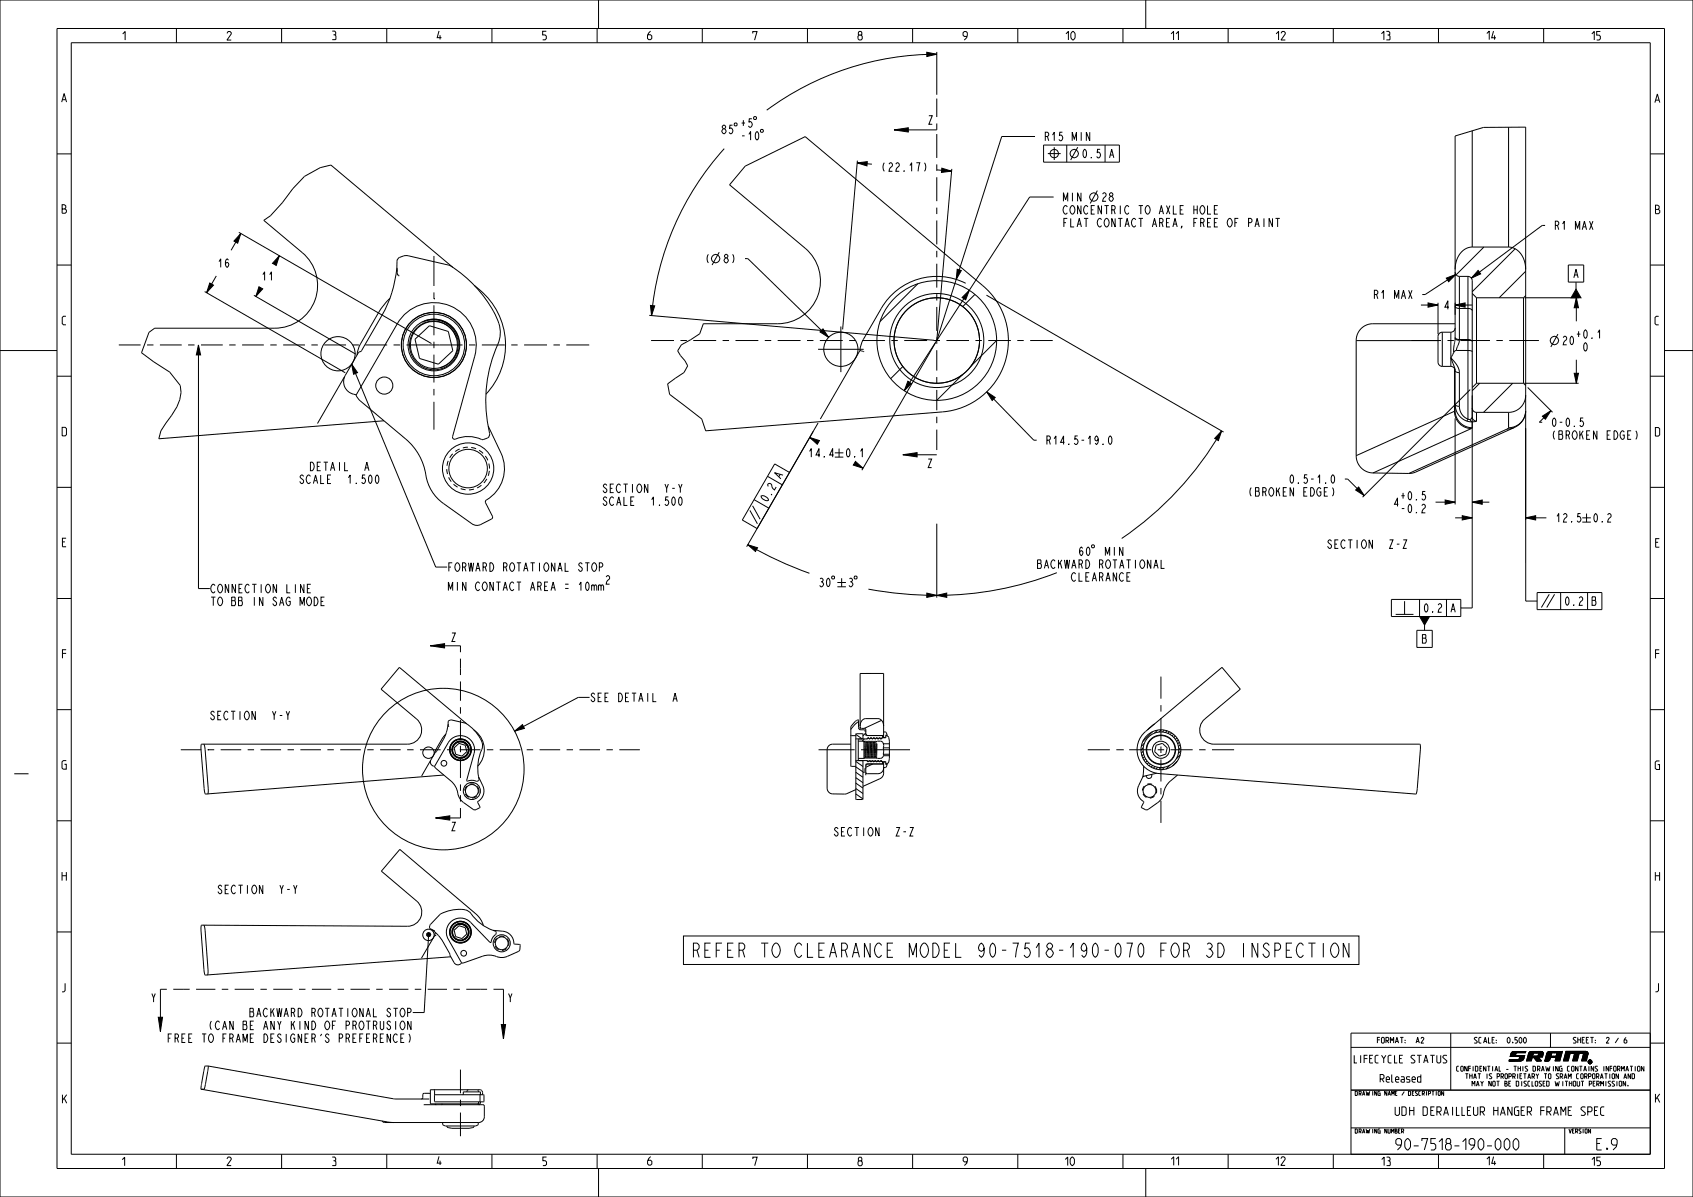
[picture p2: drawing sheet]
<svg xmlns="http://www.w3.org/2000/svg" width="594mm" height="420mm" viewBox="0 0 594 420" stroke-linecap="round" stroke-linejoin="round" font-family="sans-serif">
<g fill="#000">
<path d="M300.7 57.2l3.6-.5-.1 1.5zM313.7 45.6l5-.8v1.5zM330.5 59l3.4 1.1-3.6 .4zM507.4 97.6l3.4-1.3-2.5 2.5zM553 101.5l1.7 3h-3.5zM316.8 159.6l5-.8v1.5zM498.1 216.3h3.4l-1.7 3zM151 226.6l5-.8v1.5zM152.8 287l5-.7v1.5zM55.5 356.9h1.5l-.7 5zM175.9 359.5h1.5l-.8 5zM530.1 370l1.6 .4-1.8 .1z"/>
<path d="M530.1 369.8l1.8-.4-1.8 .6zM530.3 369.3l1.6 .1-1.7 .1zM530.2 369.5l1.7-.1-1.8 .4zM530.1 370l1.8-.6-.2 1zM533.2 370.7l1.5 .6-1.8 .5zM532.9 371.8l1.7-.2-.1 .2zM532.9 371.8h1.6zM532.9 371.8l1.8-.5-.1 .3zM533.2 370.7l1.7-.3-.2 .9zM536.3 369.9l1.6 .1-2.3 2.2zM536.5 369.4h1.5l-1.7 .2zM536.3 369.6l1.7-.2-1.7 .5z"/>
<path d="M535.6 372.2l2-1.2zM535.6 372.2l1.9-1-.2 1zM535.6 372.2l2.1-1.4zM535.6 372.2l2.3-2.2-.2 .6zM535.6 372.2l2.1-1.6zM537.8 370.7l1.8-.1 .1 .3zM537.7 370.6l.1 .1zM536.3 369.9l1.7-.5-.1 .6zM537.8 370.7l1.9 .2-1.5 .3zM538.2 371.2l1.5-.3-.7 1.2zM537.7 370.6h.9zM539.7 370.9l-.6 1.2z"/>
<path d="M539.7 370.9l-.6 1.3zM539.2 372.2h.5zM539.8 370l1.5 .4-1.7 .2zM539.6 370.6l1.7-.2-1.6 .5zM537.8 370.7l1.8-.1zM539.7 370.9l1.1 1.3h-1.6zM539.7 369.4l1.7-.1zM539.9 369.4l1.5 .1-1.6 .5zM539.8 369.4l1.6-.1zM539.2 372.2h1.6zM539.7 370.9l1.6-.5-.1 .5zM539.9 369.4l1.5 .1z"/>
<path d="M539.8 370l1.7-.3-.1 .2zM539.8 370l1.6-.1-.1 .5zM539.8 370l1.6-.5 .1 .2zM542.6 369.8l1.7 .2-2.3 2.2zM542.9 369.3l1.5 .1-1.6 .1zM542.8 369.5l1.6-.1-1.8 .4zM542 372.2h.9zM542 372.2h1.5zM542 372.2h1.3zM542 372.2l1.6-.1zM542 372.2l1.7-.2zM542 372.2l1.8-.4-.1 .2z"/>
<path d="M542 372.2l1.9-.9-.1 .5zM542 372.2l1.9-1.1zM542 372.2l2-1.2zM542 372.2l2.1-1.6-.1 .4zM542 372.2l2.3-2.2-.2 .6zM544.1 370.6h1l-1.1 .4zM542.6 369.8l1.8-.4-.1 .6zM546 371l2-1.3-2.4 2.5zM546 370.6l2-.9-2 1.3zM546.3 369.4l1.7 .3-1.8 .3zM546.2 370l1.8-.3-2 .9zM546.2 369.4l1.9-.4z"/>
<path d="M548 369.7l-.7 2.5h-1.7zM546.3 369.4l1.8-.4-.1 .7zM549.4 368.9l1.5 .5-2.3 2.8zM550.9 369.4l-.7 2.8h-1.6zM552.5 369.4h1.6l-2.3 2.8zM554.1 369.4l-.7 2.8h-1.6zM555.7 369.4l1.5 .3-2.3 2.5zM549.4 368.9h7.1l-5.6 .5zM550.9 369.4l5.8-.4zM550.9 369.4l6-.3zM555.7 369.4h1.4l.1 .3zM557.1 370l-2.2 2.2z"/>
<path d="M557.1 370l-.5 2.2h-1.7zM557.2 369.7l-2.3 2.5zM557.4 372.1h.3zM557.5 372.1l.4-.1zM557.4 373.1h.2zM557.6 372h.5zM557.5 373.1h.3zM557.4 372.1h.2zM557.7 372.3v.6zM557.7 372l.3-.1zM557.6 373.2h.5zM557.5 373.1h.2z"/>
<path d="M557.8 372.4h.3zM557.8 372.4l-.1 .5zM557.8 372.6h.3zM557.8 372.5l-.1 .4zM557.8 372.6l-.1 .3zM557.7 373.2h.4zM557.5 372.1l.3-.1zM557.8 371.9h.2zM557.9 372h.2zM557.6 373.2h.3zM557.6 373.2l.6-.1zM557.8 373.2h.2z"/>
<path d="M557.9 372.6h.2zM557.9 372.4h.2zM557.7 372.3h.2zM558 373.1h.2zM557.9 373.2l.3-.1zM557.8 372.4l.2-.1zM558 372l.2 .1zM558 372.1h.2zM557.8 372.6l.3-.1zM557.8 372.6h.2zM557.8 372.4l.3-.1zM557.8 373.2h.3z"/>
<path d="M557.7 372h.4zM558.1 373.1h.2zM558 373.1h.3zM558.1 372.1h.2z"/>
</g>
<g fill="none" stroke="#000" stroke-width=".35">
<path d="M0 0h594v420h-594zM210 0v10M402 0v10M20 10h564v400h-564zM25 15h554v390h-554zM61.9 10v5M98.8 10v5M135.7 10v5M172.6 10v5M209.5 10v5M246.4 10v5M283.3 10v5"/>
<path d="M320.2 10v5M357.1 10v5M394 10v5M430.9 10v5M467.8 10v5M504.7 10v5M541.6 10v5M20 54h5M261.5 58.3l21-10.4 62.3 52.3a25.1 25.1 0 0 1 7.8 26.9 25.1 25.1 0 0 1-21.9 17.4l-83.1 6.7-1.4-4.2-11.3-8.6-.7-3.7 5.8-4 1.3-2.3-1-1.8-1.5-1.8-1-1.7 1.3-2.1 6.4-3.9 1.2-3.5h26.2a15 15 0 0 0 14.1-9.9 15 15 0 0 0-4.5-16.6l-26.5-22.3zM300.7 57.2l3.6-.5-.1 1.5zM300.7 57.2l5.2 .4M300.8 56.4l-5.2 59.2"/>
<path d="M313.7 45.6l5-.8v1.5zM313.7 45.6h15M325.9 40.6h1.2l-1.2 3h1.2M328.7 59.6l5.2 .5M330.5 59l3.4 1.1-3.6 .4zM333.9 59.3l-5.1 59.2M516.5 45.9v40.8M529.3 44.6v42.1M579 54h5M20 93h5M139.2 94l.2 2.2 .4 .4M139.2 94a41.9 41.9 0 0 1-5.1 16.5l-7.2 12.5-1.2 .8-4.5 7.9a4.6 4.6 0 0 0 3.8 6.8l14.4-24.9a14.8 14.8 0 0 1 18.6-6.3 14.8 14.8 0 0 1 8.6 17.7l-7.8 28a.77 .77 0 0 0 .2 .9 .77 .77 0 0 0 .8 .2 11.9 11.9 0 0 1 9.6 .2l1.7-.7 .6-.8-.4-3.3"/>
<path d="M139.2 94l.1-2.3a2.95 2.95 0 0 1 3.1-2l14.9 3.3a40.8 40.8 0 0 1 18 21.3 11.1 11.1 0 0 1-1.3 8.1 48 48 0 0 0-2.7 27.1M139.8 96.6l.1 .3M140 96.5l-.2 .1M142.5 89.7h.1M158.9 93.8l-42.8-35.9-3.8 .9-5.5 3.1-4.1 4.3-3.6 4.9-4.2 4.6-2.3 1.6 13.5 11.4a15 15 0 0 1 4.4 16.6 15 15 0 0 1-14.1 9.9h-42.1l-2 1.4-2.7 7.2 4.3 3.2 5.6 3.6 3.7 4.6a12.7 12.7 0 0 1-3 10.5l-3.8 5.5-.7 2.8 79-6.4M338.8 99.4a22.5 22.5 0 0 0-29.6 8.8l-6.6 11.4-.9 3.4M507.4 97.6l3.4-1.3-2.5 2.5zM510.5 95.5a1.5 1.5 0 0 0 1.5 1.5M510.8 96.3l-10.8 7h-1M512 97h3M512 97v22.4M515 97a1.5 1.5 0 0 1 1.5 1.5v47.8"/>
<path d="M515 97v50M516.5 86.7a6.9 6.9 0 0 0-5.9 7.4l-.1 .4M516.5 86.7h12.8M520.6 86.7l-9.7 9.7M529.3 86.7a6.9 6.9 0 0 1 6 7.4v.4M531.6 87.3l-15.1 15.1M535.3 95.2l-9.3 9.3M550.3 93h5.4v6h-5.4zM553 99v2.5M579 93h5M136.8 104.7l-2.2 2.4-1.8 2.7-6.6 11.4-.9 3.3M145.6 119l5.1-4.7 6.6 2 1.6 6.8-5.1 4.7-6.6-2z"/>
<path d="M148.3 113h.1M148.4 113h-.1M148.4 112.9h.1M148.5 112.9h-.1M148.5 112.9h.1M148.6 112.8l-.1 .1M148.6 112.8h.1M148.7 112.8h-.1M148.7 112.8l-.3 .1M148.7 112.8h.1M148.8 112.8h-.1M148.8 112.7l-.1 .1"/>
<path d="M148.9 112.7h-.1M148.9 112.7h.1M149 112.7l-.2 .1M149 112.7h.1M149 112.6v.1M149.1 112.7h-.1M149.1 112.6h.1M149.1 112.7h.1M149.2 112.7h-.1M149.2 112.6h-.1M149.2 112.7h.1M149.3 112.6l-.1 .1"/>
<path d="M149.3 112.6h.1M149.3 112.5l-.1 .1M149.4 112.6h-.1M149.4 112.5h-.1M149.4 112.6h.1M149.4 112.5h.1M149.5 112.5l3-.4 3.1 .6a8.7 8.7 0 0 1 5.3 10.5 8.7 8.7 0 0 1-10 6.3 8.7 8.7 0 0 1-7.1-9.3 8.3 8.3 0 0 1 9-7.5 8.3 8.3 0 0 1 7.5 9.1 8.3 8.3 0 0 1-9.1 7.4 8.3 8.3 0 0 1-5.2-13.5 8.3 8.3 0 0 1 14.2 3M149.5 112.5h-.1M149.5 112.6h-.1M149.6 112.5l.4-.1a8.6 8.6 0 0 1 10.4 6.1 8.6 8.6 0 0 1-6 10.5M149.6 112.5l-.1 .1M166.4 100.1a25.3 25.3 0 0 1 4.1 38.2"/>
<path d="M246.7 113.6h.1M475.8 119.5h28.7M475.8 119.5v40.4M506 116.6a1.5 1.5 0 0 0-1.5 1.5v9a1.5 1.5 0 0 0 1.5 1.5M506 116.6h3M506 116.6v12M509 116.6v12M510.5 118.4l.9 .6 4.1 .2 .8 .3 .2 .4M510.5 118.7l.5 .5 1 .2M510.5 113.6h-28.8a5.9 5.9 0 0 0-5.9 5.9M510.5 107.5l.9 .7 4.1 .1 .8 .3 .2 .4M510.5 118.7l-.5 5"/>
<path d="M510.5 118.7v-71l10-3 14.8-.1v99.5a6.5 6.5 0 0 1-4.1 5.9M510.5 115.1a1.5 1.5 0 0 1-1.5 1.5M512 119.4l-1 3.6M516.5 103l1.5 1.5M518 104.5h16.5M518 104.5v30M534.5 104.5v30M535.3 103.7l-.8 .8M553 101.5l1.7 3h-3.5zM553 104.5h.1M0 123h20M20 132h5"/>
<path d="M120.8 132.3l-9.4 16.3M124.9 138.5l1.5 2.2 15.9 13.3a20.9 20.9 0 0 1 7.3 13.7 15 15 0 0 0 5.9 8.9l10.1 7.2 1 .5h1.1l4.7-2.2 .4-.4v-.6l-2.4-4.7-.1-.5a15.2 15.2 0 0 0 6.1-7.7 12.7 12.7 0 0 0-.6-9.2l-4.5-9.5M301.7 123l1.5 .4M301.7 123l-13.9 24M506 128.6h3M509 125.6l1.5 4.4M509 128.6a1.5 1.5 0 0 1 1.5 1.4M509 125.6l.6 .5a7 7 0 0 1 2.4 4.7M510 123.7l-1 1.9M510.3 129.3v15M510.5 130v14.1M510.5 130l.4 .5 1.1 .3"/>
<path d="M511 123l-1 .7M511 123h4.4l1.1 .4M512 130.8v11.8M518 134.5h16.5M518 134.5l-1.5 1.5M519.1 134.5l-2.6 2.6M530.7 134.5l-10.2 10.2M534.5 134.5l.8 .7M535.3 138.7a6 6 0 0 1-6 6M579 132h5M584 123h10M285.3 151.4l-19.7 34.1-5.2-3 11.4-19.7 5.2 3"/>
<path d="M316.8 159.6l5-.8v1.5zM316.8 159.6h11.9M475.8 159.9a6 6 0 0 0 5.9 6.1M510.3 144.3a6 6 0 0 0 5.9 6.1M510.3 144.3l-34.5 15.6M510.5 144.1a6 6 0 0 0 6 6M510.5 144.1l-.2 .2M512 142.6l-1-.2-.5-.6a6.2 6.2 0 0 0 4 5.9M512 142.6a4.7 4.7 0 0 0 3 4.4M514.5 147.7l2 .3M515 147l.8 .2M515 147l-.5 .7"/>
<path d="M515.8 147.2l.7 .8M516.2 150.4l-34.5 15.6M516.5 143.2l.5 1 1 .5M516.5 146.3l.4 1 1.1 .5M516.5 146.3l-.2 .5-.5 .4M516.5 150.1l-.3 .3M516.5 148v2.1M518 147.8l-1.5 .2M518 144.7h11.3M518 144.7v3.1M528.8 150.5l-34.5 15.6M529.3 150.1l-.5 .4"/>
<path d="M529.3 144.7v5.4M531.2 150l-2.4 .5M531.2 150l-34.5 15.6-2.4 .5M535.3 144.4a6 6 0 0 1-6 5.7M20 171h5M263.1 179.1l2.6 4.7M264 177.5l2.7 4.7M264.6 175.3l5.2 3M267 174.1a2.03 2.03 0 0 1 2.6 1.5 2.03 2.03 0 0 1-2.6-1.5zM269.3 167.1l5.2 3M269.6 170.7l-.1-.9 .7-.2 .5 .5a2.02 2.02 0 0 0 1 1.8l.6-1M270.5 173.5h.3z"/>
<path d="M273.7 166.5l-.4 .8M274.7 166.7l-2.9-.8 2.2 2.1M325.7 161.1h1.2l-1.2 3h1.2M481.7 166l12.6 .1M579 171h5M20 210h5M498.1 216.3h3.4l-1.7 3zM499.8 219.3v1.9M579 210h5M151 226.6l5-.8v1.5zM151 226.6h10.6M158.6 222.1h1.2l-1.2 3h1.2"/>
<path d="M497.1 221.2h5.4v6h-5.4zM20 249h5M156.4 257.6l-1.3 1.7-2.1 3.7-.4 1.2M157.2 254.1l-.4 2.4-.9 2.2-4.7 7.9a1.53 1.53 0 0 0 1.3 2.3M157.2 254.1l.1-1 .9-.5 5 1.1a12.6 12.6 0 0 1 6.1 7.9l-.1 .9a16.5 16.5 0 0 0-1.3 10.1M157.2 254.1l.2 .8M157.4 254.9h.1M157.4 254.9v.1M158.3 252.6h.1M163.8 254l-23.7-19.8-6.4 7.6 12.5 10.5a5 5 0 0 1 1.5 5.5 5 5 0 0 1-4.7 3.3h-72.3l-.2 1.8 1.3 15 .3 .7 83.6-6.7M166.3 256.1a8.4 8.4 0 0 1 1.3 12.7M298.5 257.9l.3 .2h1.5"/>
<path d="M298.5 254.9v13.9l1.8 .1M298.5 254.9h.1M298.6 254.9h.1M300.3 257.7l2.2 1.6M300.5 252.8l-1.9 2.1M300.5 252.8h.1M300.8 252.7l-.3 .1M300.8 252.7h.1M300.9 252.6l-.1 .1M300.9 252.6h.1M301 252.6h.1M301.1 252.6h.1"/>
<path d="M301.1 253.3l-1.2 .9-1.4 1.8M301.1 253.3h.1M301.1 253.3l.1 .1M301.1 252.6l.2 3 .4 .4 1.7 .1 .4 .6M301.3 259.3l-.2 .2v7.2l.2 .2M301.8 254.8l.6-1.9 .7-.6 .7-.2 4.9 .2 .9 .9 .4 1.6M301.8 255.1l.2 .4 1.7 .3 .1 2 .2 .3h5.8M301.8 256v-19.7h8.2v22.5M302.6 257.4l-2.3 .2 .1 22.9h2.2l.2-.2v-13.4M302.6 257.4l.2 1.9M302.6 257.4l.2 .1M302.8 259.2l-.1 .1"/>
<path d="M303.3 259.3l-.8 .7M303.8 257.2l-1 1M303.8 257.6l.5 .5M304.3 258.1h.1M304.6 258.8l-.5 .5M304.6 258.8v.1M304.6 258.8h.1M304.6 258.8l.4 .4M304.6 258.9v.1M304.7 258.9h.1M304.7 258.9l-.4 .4-4-.1M305 259.2l.1 .1"/>
<path d="M305.1 259.3h.1M305.2 259.2l-.1 .1M305.6 258.8h.1M305.6 258.8l-.4 .4M305.6 258.8l.4 .4M306 259.2h.1M306 259.2v.1M306 259.3h.1M306.1 259.3h.1M306.2 259.2l-.1 .1M306.6 258.8l.4 .4M306.6 258.8l-.4 .4"/>
<path d="M306.6 258.8h.1M307 259.2l.1 .1M307 259.2v.1M307.1 259.3h.1M307.2 259.2l-.1 .1M307.6 258.8h.1M307.6 258.8l.4 .4M307.6 258.8l-.4 .4M308 259.2h.1M308 259.3h.1M308.1 259.3h.1M308.2 259.2h.1"/>
<path d="M308.2 259.2l-.1 .1M308.6 258.8l.4 .4M308.6 258.8l-.4 .4M308.6 258.8h.1M309 259.2l.1 .1M309 259.2v.1M309 259.3h.1M309.1 259.3h.1M309.2 259.2l-.1 .1M309.3 252.7l-6.1 2.9M309.5 258.8l.1 .1M309.6 258.8l-.5 .5"/>
<path d="M309.7 258.1v.7M309.8 258.1v.7M310 256.9l.8-.1 .4 1M310 258.7l.1 .1M310 257.8l-.2 .3M310.8 258.1a1.52 1.52 0 0 1 1.3 2v6a1.61 1.61 0 0 1-1.3 2M310.8 258.7l-.1 .1M310.8 258v.8h-1.3M311.2 257.8l-.4 .2M311.2 257.8v.5M401.2 257.4l27.5-23.2 6.5 7.6-12.5 10.5a5 5 0 0 0-1.5 5.5 5 5 0 0 0 4.7 3.3h72.3l.2 1.8-1.3 15-.3 .7-90.1-7.2a8.4 8.4 0 0 1-7.2-5.3 8.4 8.4 0 0 1 1.7-8.7zM405.1 254l-2.5 2.1"/>
<path d="M579 249h5M5 271.5h5M71.5 261.1l.4 1.6 1.1 13.8-.1 2.1M151.1 266.8l-3.2 5.5M152.4 268.9l.5 .7 5.4 4.5a8.1 8.1 0 0 1 2.6 5.3l1.3 1.8 4.1 2.9h.7l1.4-.8-.8-2a4.4 4.4 0 0 0 1.8-5.6l-1.5-3.1M152.5 268.9l4.8-8.3a4.9 4.9 0 0 1 6.2-2.1 4.9 4.9 0 0 1 2.8 5.9l-2.5 9.6a5.1 5.1 0 0 1 3.5 .1l.8-.5-.2-1M159.3 262.4l1.7-1.6 2.2 .7 .6 2.2-1.7 1.6-2.2-.6zM160.9 260.1l1.5 .1 1.1 .6 .8 1.1 .2 1.4-.5 1.4-1 .9-1.3 .4-1.3-.3-1-.7-.6-1.2v-1.2l.5-1.2 .9-.8 1.3-.3 1.3 .3 .9 .7a2.78 2.78 0 0 1-1.4 4.4M160.9 260.1l-.7 .3M160.9 260.2h1.1l1.1 .4 .8 .7 .4 1 .1 1.1-.4 1-.7 .9-1 .4M164.2 262.3a2.75 2.75 0 0 0-3.4-1.9 2.75 2.75 0 0 0-1.9 3.4 2.75 2.75 0 0 0 3.4 1.9M298.5 261.1h-6.6l-.9 .4-.6 .7-.2 .9v13.7l.7 1.2 1.3 .6h4.6l3.5-1.5"/>
<path d="M300.3 267l4-.1 .4 .3M300.3 278.6l2.5 1.7M300.3 276.7l2.5 1.7M300.3 274.8l2.5 1.7M300.3 272.9l2.5 1.7M300.3 271l2.5 1.7M300.3 269.1l2.5 1.7M300.3 267.2l2.5 1.7M301.1 266.1h2M301.1 260h2M302.6 266.9h.1M303.1 260v6.1"/>
<path d="M303.2 260.1h.1M303.2 260.2h.1M303.2 260.3h.1M303.2 260.4h.1M303.2 260.2v.1M303.3 260.1h.1M303.3 260.1l.2 .2M303.3 266h.1M303.3 266l-.2 .1M303.4 266.1h.1M303.5 266l-.1 .1M303.5 266h.1"/>
<path d="M303.5 260.3l-.2 5.7M303.6 260.1h.1M303.6 260.1l-.1 .2M303.7 260.1l.2 .2M303.7 265.8l.3 .2M303.7 265.8l-.2 .2M303.8 269.5l-.3 .2-.1 1.2-.6 .1M303.9 260.3l-.3 5.5M303.9 260.3h.1M304 260.3l-.3 5.5M304 260.3h.1M304 266h.1"/>
<path d="M304.1 266.9h.1M304.1 266.9l.5 .4M304.1 260.1l-.1 .2M304.1 265.8h.1M304.1 265.8l-.1 .2M304.1 260.1l.3 .2M304.1 260.1h.1M304.2 265.8l.2 .3M304.3 268v.1M304.3 268.1l-.5 .5M304.4 260.3l-.3 5.5M304.4 260.3h.1"/>
<path d="M304.5 266h.1M304.5 260.3l-.3 5.5M304.5 260.3h.1M304.5 267v.2M304.5 267.2h.1M304.5 267.2v.1M304.6 267.2v.1M304.6 260.1l-.1 .2M304.6 265.8h.1M304.6 265.8l-.1 .2M304.6 260.1h.1M304.7 260.1h.1"/>
<path d="M304.7 260.1h-.1M304.7 265.8l.2 .2M304.7 260.1l.2 .2M304.9 260.3l-.3 5.5M304.9 260.3h.1M304.9 266.1h.1M305 260.3l-.3 5.5M305 266l-.1 .1M305 260.3h.1M305 266h.1M305 266.9h.1M305 266.9l-.4 .4"/>
<path d="M305.1 266.9h.1M305.1 260.1l-.1 .2M305.1 265.8h.1M305.1 265.8l-.1 .2M305.1 260.1h.1M305.2 266.9l.4 .4M305.2 260.1l.2 .2M305.2 265.8l.3 .2M305.4 260.3l-.3 5.5M305.4 260.3h.1M305.5 260.3l-.3 5.5M305.5 260.3h.1"/>
<path d="M305.5 266h.1M305.5 267.2v.1M305.6 267.3h.1M305.6 260.1l-.1 .2M305.6 265.8h.1M305.6 265.8l-.1 .2M305.6 260.1l.3 .2M305.6 260.1h.1M305.7 265.8l.2 .3 .2-.3M305.9 260.3l-.3 5.5M305.9 260.3h.1M306 260.3l-.3 5.5"/>
<path d="M306 266.9l-.4 .4M306 266.9h.1M306.1 266.9h-.1M306.1 266.9h.1M306.2 266.9h.1M306.1 265.8h.1M306.2 266.9l.4 .4M306.2 260.1h.1M306.2 260.1l-.2 .2M306.2 268.1l-2.4 1.1M306.2 265.8l.2 .3M306.2 260.1l.2 .2"/>
<path d="M306.4 260.3l-.3 5.5M306.4 260.3h.1M306.5 266h.1M306.5 260.3l-.3 5.5M306.5 260.3h.1M306.5 267.2v.1M306.6 267.3h.1M306.6 260.1l-.1 .2M306.6 265.8h.1M306.6 265.8l-.1 .2M306.6 260.1h.1M306.7 260.1l.2 .2"/>
<path d="M306.7 265.8l.2 .2M306.9 260.3l-.3 5.5M306.9 260.3h.1M306.9 266.1h.1M307 260.3l-.3 5.5M307 266l-.1 .1M307 260.3h.1M307 266h.1M307 266.9h.1M307 266.9l-.4 .4M307.1 266.9h.1M307.1 266.9h-.1"/>
<path d="M307.1 260.1l-.1 .2M307.1 265.8h.1M307.1 265.8l-.1 .2M307.1 265.8l.2 .1M307.1 260.1l.2 .1M307.1 260.1h.1M307.2 266.9l.4 .4M307.2 266.9h.1M307.3 265.9l.2 .1M307.3 265.9l.4-5-.2 5.1M307.3 260.2l-.2 5.6M307.3 260.2l1.8-.1 .9 .9"/>
<path d="M307.5 266h.1M307.6 267.3h.1M308 266.9h.1M308 266.9l-.4 .4M308.1 266.9h.1M308.2 266.9l.4 .4M308.5 267.2v.1M308.6 267.3h.1M309 266.9l-.4 .4M309 266.9h.1M309.1 266.9h-.1M309.1 266.9h.1"/>
<path d="M309.2 266.9h.1M309.2 266.9l.4 .4M309.5 267.2v.1M309.5 267.3h.2M309.6 267.3h.1M309.6 267.3h1.2v.9l.4 .2M309.7 267.3v.7M309.8 268.1h-6v3.9M309.8 268.1l.2 .2M309.8 267.3v.8M309.9 264.7l.1 .5M309.9 262.4l.2 1.1-.2 1.2"/>
<path d="M309.9 264.7h2.2M309.9 262.4h2.2M310 261l-.1-.2 .2 .8-.2 .8M310 265.2l-.9 .9-1.6-.1M310 265.2h2.1M310 261h2.1M310 269.5l-.4 1.2-1.1 .7-4.3 .1-.4-.5M310.8 267.4h-.8v4.1l-.6 1.2-6.6 3.2M311.2 268.4l-.4 .9-.8-.1M311.2 267.9v.4M401.2 268.8l-.2 3.8M401.3 272.1l-.3 .5"/>
<path d="M402.1 272.2l-1.1 .4M404 271.7a1 1 0 0 1-.7 1.4 1 1 0 0 1-1.2-.9M405.6 261.5l2.2-.7 1.7 1.6-.5 2.3-2.2 .6-1.7-1.6zM405.8 271.3l-3.7 .9M413.2 271.9a13.7 13.7 0 0 0-4 3.8l-.6 1.2a6.6 6.6 0 0 1-2.4 4.7l-3.8 2.6-1.9-.9 .8-2a4.4 4.4 0 0 1-1.8-5.6l1.5-3.1M20 288h5M152.8 287l5-.7v1.5zM152.8 287h8.8M158.6 288.5h1.2l-1.2 3h1.2M579 288h5M20 327h5M71.5 324.6l.4 1.7 1.1 13.8-.2 2"/>
<path d="M150.9 324.5h.1M151.6 326.2l1.9 1.6 1.5 1.9 4.3 8.1a1.53 1.53 0 0 0 2.7 .1M151.6 326.2l-.8-.5v-1l3.6-3.8a12.6 12.6 0 0 1 9.8-1.3l.8 .6a16.5 16.5 0 0 0 7.9 6.2M151.6 326.2l.8 .3M152.4 326.4v.1M152.4 326.5h.1M152.6 328.2l.5 .1M152.6 328.2l-4.7 8M152.8 327.2l-.2 1M159.3 326.4l1.7-1.6 2.2 .7 .6 2.2-1.7 1.6-2.2-.7zM159.5 325.1l1-.7 1.2-.1 1.2 .3 .8 .7a2.78 2.78 0 0 1-1.4 4.4l1-.4 .8-1 .3-1.1-.2-1.2-.6-1-1-.7-1.2-.2-1.1 .3 1-.3 1.1 .1 1 .5 .7 .8 .4 1.5-.4 1.6-1.2 1.1-1.6 .3-1.5-.7-.9-1.2-.1-1.7zM164.2 326.3a2.75 2.75 0 0 0-3.4-1.9 2.75 2.75 0 0 0-1.9 3.4 2.75 2.75 0 0 0 3.4 1.9"/>
<path d="M169.6 324.8l-.8-2-1.8-2.1-26.7-22.7-6.5 7.7 12.4 10.5a5 5 0 0 1 1.5 5.5 5 5 0 0 1-4.7 3.3l-72.3-.4-.2 1.8 1.2 15 .3 .7 86.2-6.4M172.9 326.4l1.2 .6a1.41 1.41 0 0 1-1 1.6l-.8 2-.4 .1-6.8-7.1a4.9 4.9 0 0 0-6.5-.5 4.9 4.9 0 0 0-1.4 6.4l4.8 8.4M172.9 326.4a8.3 8.3 0 0 1 5.7 1.2 4.6 4.6 0 0 1 1.8 3.6l2 .3-.2 2-4.1 2a6.3 6.3 0 0 1-5.3-.3l-2.8 .1-7.2 2.5-.9 .1M579 327h5M53.3 348.6l.6 1.5v1.5M54.5 348.6l-.6 1.5M55.5 356.9h1.5l-.7 5zM56.3 347.1v14.8M175.9 359.5h1.5l-.8 5zM176.6 347.1v17.4M178.4 348.6l.6 1.5v1.5M179.6 348.6l-.6 1.5"/>
<path d="M20 366h5M73 374h-1l-.2 .4-1.3 7.8M73 374h.1M73 374l-1.3 7.9-.1 .3h-1.1M73 374l65.1 11.6h12.5M474 367.5h105M509 362.5v20M529.5 372.2h4.4zM529.5 372.2l4.6-.1zM529.5 372.2l4.7-.2zM529.5 372.2l4.8-.3zM529.5 372.2l3.4-.4 1.4 .1z"/>
<path d="M529.5 372.2h4.2zM529.5 372.2h4.2M529.6 371.8h3.3l-3.4 .4zM529.9 370.6h3.3M529.9 370.5l5-.1zM529.9 370.5l3.3 .2h-3.3zM529.9 370.5l5-.1-1.7 .3zM529.9 370.5h5M530.1 370l1.8-.6-.2 1zM530.1 370l1.6 .4-1.8 .1zM530.1 369.8l1.8-.4-1.8 .6zM530.2 369.5l1.7-.1-1.8 .4z"/>
<path d="M530.3 369.3l5-.3zM530.3 369.3l1.6 .1-1.7 .1zM530.4 369.3l.8-.3h4.1l-.1 .4h-3.3l-.2 1h3.2l-.5 1.4-.8 .4h-4.1l.1-.4h3.3l.3-1.1h-3.3zM530.5 369.2l4.8-.2zM530.5 369.2l4.8-.2-5 .3zM530.5 369.1h4.8M530.7 369.1l4.6-.1zM530.7 369h4.6M530.9 369h4.4zM531.9 369.4l3.4-.4-.1 .4zM532.9 371.8l1.7-.2-.1 .2zM532.9 371.8l1.8-.5-.1 .3z"/>
<path d="M532.9 371.8h1.6zM533.2 370.7l1.7-.3-.2 .9zM533.2 370.7l1.5 .6-1.8 .5zM534.1 372.2h-4.6M534.3 372.1h-4.8M535.6 372.2l2-1.2zM535.6 372.2l2.1-1.4zM535.6 372.2l2.1-1.6zM535.6 372.2l2.3-2.2-.2 .6zM535.6 372.2l1.9-1-.2 1zM536.3 369.9l1.7-.5-.1 .6zM536.3 369.9l1.6 .1-2.3 2.2z"/>
<path d="M536.3 369.6l1.7-.2-1.7 .5zM536.5 369.4l4.9-.1zM536.5 369.4h1.5l-1.7 .2zM536.5 369.4h4.9M536.5 369.3h4.9M536.6 369.3l.8-.4 3.7 .2 .4 .6-.3 1.2h-1.5l1.1 1.3h-1.7l-1.3-1.5-.5 1.5h-1.7zM536.6 369.2l4.6-.1zM536.6 369.2h4.7zM536.6 369.2h4.7l-4.8 .2zM536.6 369.1h4.6M536.6 369.2h4.7M536.8 369.1h4.3z"/>
<path d="M536.8 369.1h4.4zM536.8 369h4.3M537.1 369h3.8zM537.1 369l4 .1zM537.1 369h3.8M537.3 368.9h3.4zM537.3 368.9l3.6 .1zM537.7 370.6h.9zM537.7 370.6l.1 .1zM537.8 370.8h.1M537.8 370.7l1.8-.1 .1 .3zM537.8 370.7l1.9 .2-1.5 .3z"/>
<path d="M537.8 370.7l1.8-.1zM538 369.4l3.4-.1zM538 369.4h1.9l-.3 1.2h-1.9zM538.2 371.2l1.5-.3-.7 1.2zM538.9 369.4l2.5-.1zM539.2 372.2h1.6zM539.2 372.2h.5zM539.6 370.6l1.7-.2-1.6 .5zM539.7 370.9l1.6-.5-.1 .5zM539.7 370.9l-.6 1.2zM539.7 370.9l-.6 1.3zM539.7 370.9l1.1 1.3h-1.6z"/>
<path d="M539.7 369.4l1.7-.1zM539.8 370l1.7-.3-.1 .2zM539.8 370l1.6-.5 .1 .2zM539.8 370l1.6-.1-.1 .5zM539.8 370l1.5 .4-1.7 .2zM539.8 369.4l1.6-.1zM539.9 369.4l1.5 .1zM539.9 369.4l1.5 .1-1.6 .5zM542 372.2h1.5zM542 372.2l1.6-.1zM542 372.2l1.7-.2zM542 372.2l1.8-.4-.1 .2z"/>
<path d="M542 372.2l1.9-.9-.1 .5zM542 372.2l1.9-1.1zM542 372.2l2-1.2zM542 372.2l2.1-1.6-.1 .4zM542 372.2l2.3-2.2-.2 .6zM542 372.2h1.3zM542 372.2h.9zM542.6 369.8l1.8-.4-.1 .6zM542.6 369.8l1.7 .2-2.3 2.2zM542.8 369.5l1.6-.1-1.8 .4zM542.9 369.3l1.5 .1-1.6 .1zM542.9 369.3l5.2-.3z"/>
<path d="M542.9 369.3l5.2-.3-3.7 .4zM542.9 369.1h5.2M543 369.2l.6-.2h4.5l-.8 3.2h-1.7l.4-1.2h-2l-.1 .2a.87 .87 0 0 1-1.1 1h-.8zM543.1 369.1l5-.1zM543.1 369h5M543.3 369h4.8zM543.5 369h4.6zM543.5 369h4.6M543.7 369h4.4zM544 371l2-.4zM544 371l2-.4v.4zM544 362.5v5"/>
<path d="M544.1 370.6h1l-1.1 .4zM544.4 369.4l3.7-.4zM544.4 369.4h1.9l-.3 1.2h-1.9zM545.3 369.4l2.8-.4zM546 371l2-1.3-2.4 2.5zM546 370.6l2-.9-2 1.3zM546.1 369.4l2-.4zM546.2 370l1.8-.3-2 .9zM546.2 369.4l1.9-.4zM546.3 369.4l1.8-.4-.1 .7zM546.3 369.4l1.7 .3-1.8 .3zM548 369.7l-.7 2.5h-1.7z"/>
<path d="M549.4 368.9h7.1zM549.4 368.9h7.1l-5.6 .5zM549.4 368.9l1.5 .5-2.3 2.8zM549.4 368.9l7.3 .1 .5 .8-.6 2.4h-1.7l.8-2.8h-1.6l-.7 2.8h-1.6l.7-2.8h-1.6l-.7 2.8h-1.6zM549.4 368.9h7.1M550.9 369.4h6.2zM550.9 369.4l6.1-.2 .1 .2zM550.9 369.4l6.1-.2zM550.9 369.4l6-.3zM550.9 369.4l5.8-.4zM550.9 369.4l-.7 2.8h-1.6zM550.9 369.4h6.2"/>
<path d="M550.9 369.3h6.2M552.5 369.4h4.6zM552.5 369.4h1.6l-2.3 2.8zM554.1 369.4h3zM554.1 369.4l-.7 2.8h-1.6zM555.7 369.4h1.4l.1 .3zM555.7 369.4l1.5 .3-2.3 2.5zM557.1 370l-.5 2.2h-1.7zM557.1 370l-2.2 2.2zM557.2 369.7l-2.3 2.5zM557.3 372.5h.1M557.2 372.7h.1"/>
<path d="M557.3 372.4h.1M557.2 372.6h.1M557.3 372.7h.1M557.2 372.8h.1M557.4 372.3h.1M557.2 372.5h.1M557.3 372.8h.1M557.3 372.9h.1M557.2 372.4h.1M557.4 372.8h.1M557.3 373h.1M557.5 372.2h.1"/>
<path d="M557.3 372.3h.1M557.4 372.9h.1M557.4 373h.1M557.4 372.2h.1M557.6 372.1h.1M557.3 372.2h.1M557.5 373h.1M557.4 373.1h.1M557.4 372.1h.3zM557.4 372.1h.2zM557.4 373.1h.2zM557.5 372.1l.4-.1z"/>
<path d="M557.5 372.1l.3-.1zM557.5 373.1h.2zM557.5 373.1h.3zM557.6 372h.5zM557.6 373.2h.3zM557.6 373.2l.6-.1zM557.6 373.2h.5zM557.7 372.3h.2zM557.7 372.3v.6zM557.7 372.3h.4v.6l-.2-.3-.2 .3zM557.7 372h.4zM557.7 372l.3-.1z"/>
<path d="M557.7 373.2h.4zM557.8 372.4h.3zM557.8 372.5h.1M557.8 372.5l-.1 .4zM557.8 372.4l-.1 .5zM557.8 372.4l.3-.1zM557.8 372.4l.2-.1zM557.8 372.4l.2 .1zM557.8 372.6h.3zM557.8 372.6h.2zM557.8 372.6l.3-.1zM557.8 372.6l-.1 .3z"/>
<path d="M557.8 371.9h.2zM557.8 373.2h.3zM557.8 373.2h.2zM557.9 372.5h.1M557.9 372h.2zM557.9 373.2l.3-.1zM557.9 372.6h.2zM557.9 372.4h.2zM558.1 372.6h.1M558 372.6h.1M558 372.5h.1M558.1 372.5h.1"/>
<path d="M557.9 372.4h.1M558 372l.2 .1zM558 373.1h.2zM558 372.4h.1M558 372.7h.1M558.1 372.4h.1M558 372.9h.1M558.1 372.7h.1M558 372.8h.1M558.1 372.9h.1M558.1 372.8h.1M558 373.1h.3z"/>
<path d="M558 372.1h.2zM558.1 373.1h.2zM558.1 372.1h.2zM558.2 373.1h.1M558.3 373h.1M558.3 372.1h.1M558.3 372.2h.1M558.4 373h.1M558.3 372.3h.1M558.4 372.2h.1M558.4 372.3h.1M558.5 372.9h.1"/>
<path d="M558.5 372.3h.1M558.4 372.4h.1M558.5 372.8h.1M558.3 372.9h.1M558.5 372.4h.1M558.4 372.5h.1M558.5 372.7h.1M558.4 372.8h.1M558.5 372.6h.1M558.4 372.7h.1M558.5 372.5h.1M579 366h5"/>
<path d="M579 362.5h-105v42.5M70.5 382.2l65.4 11.5 2.4 .2M70.5 382.2h.1M148.7 387.6h20.7l.5 .5v3.8a2 2 0 0 1-2 2h-32.9l-.9-.6M151 383.6l-2.4 .1-.2 .2-.1 1.5-.5 .2M152.2 382.4l.3 .2v1.6M152.5 384.1v.1M152.6 384.1h-.1M152.6 384.1h17.1l.1 2.4-17.2 .1-.1-2.4M152.6 387.3l.5 .3M155 387.3l.2 .3M155.3 394v.6l1 .5"/>
<path d="M155.3 393.9v.1M155.4 393.9h-.1M156.3 395.1h.1M156.3 395.1h10.5M156.7 395.1l.4 .5 1.5 .3h6l1.4-.3 .4-.5M162.3 384.1l.3-.2v-.8h6v.8l.2 .2M164.3 382.4l-.6 .7M164.3 382.4h.1M166.8 395.1h.1M167.5 382.4l.3 .2M167.7 393.9l.1 .7-1 .5M167.8 382.6l.1 .5"/>
<path d="M167.8 382.6h.1M167.9 386.6v.6l-.3 .1M168.2 387.3v.3M168.3 384.1v2.5M169.3 383.2h.1M169.3 383.2l-.7-.8h-17.6v4.7l.2 .2h17.1l.3-.7M169.3 383.2v.9M474 382.5h105M474 395.7h105M549 395.7v9.3M61.9 405v5M98.8 405v5"/>
<path d="M135.7 405v5M172.6 405v5M209.5 405v5M210 410v10M246.4 405v5M283.3 405v5M320.2 405v5M357.1 405v5M394 405v5M402 410v10M430.9 405v5M467.8 405v5"/>
<path d="M504.7 405v5M541.6 405v5"/>
<circle cx="328.7" cy="119.5" r="16.5"/>
<circle cx="328.7" cy="119.5" r="15"/>
<circle cx="118.6" cy="124.1" r="6"/>
<circle cx="134.8" cy="135.3" r="3"/>
<circle cx="152.2" cy="121" r="11.4"/>
<circle cx="152.2" cy="121" r="10.8"/>
<circle cx="152.2" cy="121" r="9.1"/>
<circle cx="295" cy="122.6" r="6"/>
<circle cx="164.2" cy="164.4" r="9"/>
<circle cx="164.2" cy="164.4" r="6.8"/>
<circle cx="150.3" cy="264.1" r="2"/>
<circle cx="155.5" cy="269.9" r="28.3"/>
<circle cx="155.8" cy="267.8" r="1"/>
<circle cx="161.6" cy="263.1" r="3.8"/>
<circle cx="161.6" cy="263.1" r="3.6"/>
<circle cx="161.6" cy="263.1" r="3"/>
<circle cx="165.6" cy="277.5" r="3"/>
<circle cx="165.6" cy="277.5" r="2.25"/>
<circle cx="403.3" cy="277.5" r="2.25"/>
<circle cx="407.3" cy="263.1" r="6.3"/>
<circle cx="407.3" cy="263.1" r="5.2"/>
<circle cx="407.3" cy="263.1" r="5"/>
<circle cx="407.3" cy="263.1" r="3"/>
<circle cx="150.3" cy="328" r="2"/>
<circle cx="161.6" cy="327.1" r="3.8"/>
<circle cx="161.6" cy="327.1" r="3.6"/>
<circle cx="161.6" cy="327.1" r="3"/>
<circle cx="162.7" cy="334.5" r="1"/>
<circle cx="176" cy="331" r="3"/>
<circle cx="176" cy="331" r="2.25"/>
<circle cx="557.9" cy="372.6" r=".56"/>
<circle cx="557.9" cy="372.6" r=".65"/>
</g>
<path d="M328.7 45.6v-11M161.6 226.6v8M161.6 234.6v44.4M161.6 279v8M56.3 347.1h8M64.3 347.1h104.3M168.6 347.1h8" fill="none" stroke="#000" stroke-width=".35" stroke-dasharray="2.3 2.3 6.8 2.3" stroke-linecap="butt"/>
<path d="M530.3 369.2h5M544 370.8h2M550.9 369.3h6.1" fill="none" stroke="#000" stroke-width=".38"/>
<path d="M530.3 369.2h5" fill="none" stroke="#000" stroke-width=".42"/>
<path d="M529.5 372h4.8" fill="none" stroke="#000" stroke-width=".41"/>
<path d="M542.9 369.2h5.2" fill="none" stroke="#000" stroke-width=".43"/>
<path d="M171.7 164.4a7.5 7.5 0 0 0-10.9-6.7 7.5 7.5 0 0 0-.9 12.8 7.5 7.5 0 0 0 11.8-5v-1.1M168.1 277.5a2.5 2.5 0 0 0-3.6-2.2 2.5 2.5 0 0 0-.5 4.2 2.5 2.5 0 0 0 4-1.4l.1-.6M405.8 277.5a2.5 2.5 0 0 0-3.6-2.2 2.5 2.5 0 0 0-.4 4.2 2.5 2.5 0 0 0 4-1.4v-.6M178.5 331a2.5 2.5 0 0 0-3.5-2.3 2.5 2.5 0 0 0-.5 4.2 2.5 2.5 0 0 0 4-1.3v-.6" fill="none" stroke="#000" stroke-width=".35" stroke-dasharray="1.8 1.2" stroke-linecap="butt"/>
<!-- layer: 00_DEF_FEATS -->
<path d="M495.2 119.5h10.4M507.8 119.5h2.3M512.4 119.5h10.4M525 119.5h2.3M529.5 119.5h10.4" fill="none" stroke="#000" stroke-width=".35"/>
<!-- layer: 03_AXES -->
<g fill="none" stroke="#000" stroke-width=".35">
<path d="M328.7 47v8.4M328.7 57.7v2.2M328.7 62.2v8.4M328.7 72.8v2.3M328.7 77.4v8.4M152.2 89.8v10.5M328.7 88v2.3M328.7 92.5v8.4M152.2 104.9h.1M152.2 102.6v2.3M152.2 107.1v10.6M152.2 119.9v2.3"/>
<path d="M228.4 119.5h8.1M238.7 119.5h2.3M243.2 119.5h8.1M253.5 119.5h2.3M258 119.5h8.1M268.3 119.5h2.3M272.9 119.5h8M283.1 119.5h2.3M287.7 119.5h8M295 114.6v16M297.9 119.5h2.3M302.5 119.5h8"/>
<path d="M312.7 119.5h2.3M317.3 119.5h8M327.5 119.5h2.3M328.7 103.2v2.2M328.7 107.7v8.4M328.7 118.4v2.2M332.1 119.5h7.9M342.2 119.5h2.3M346.7 119.5h8M356.9 119.5h2.3M361.4 119.5h8M41.7 121h7.6"/>
<path d="M51.6 121h2.2M56.1 121h7.6M66 121h2.3M70.5 121h7.7M80.4 121h2.3M84.9 121h7.7M94.8 121h2.3M99.4 121h7.6M109.3 121h2.2M113.8 121h7.6M123.7 121h2.2M128.2 121h7.6"/>
<path d="M138.1 121h2.2M142.6 121h19.7M152.2 124.4v9.8M152.2 136.5v2.2M164.5 121h2.3M169.1 121h8M179.4 121h2.2M183.9 121h8M194.2 121h2.2M198.7 121h8M287 122.6h16M328.7 122.9v7.1"/>
<path d="M328.7 132.3v2.2M328.7 136.8v7.2M152.2 141v9.8M328.7 146.2v2.3M328.7 150.7v7.2M407.3 237.4v7.8M407.3 247.4v2.3M407.3 251.9v7.8M63.4 263.1h7.2M72.9 263.1h.1M72.9 263.1h2.3M77.4 263.1h7.2"/>
<path d="M86.9 263.1h2.2M91.4 263.1h7.2M100.9 263.1h2.2M105.4 263.1h7.2M114.9 263.1h2.2M119.4 263.1h7.2M128.9 263.1h2.2M133.4 263.1h7.2M142.8 263.1h2.3M147.4 263.1h7.2M156.8 263.1h2.3M161.3 263.1h7.3"/>
<path d="M170.8 263.1h2.3M175.3 263.1h7.2M184.8 263.1h2.3M189.3 263.1h7.2M198.8 263.1h2.2M203.3 263.1h7.2M212.8 263.1h2.2M217.3 263.1h7.2M287.2 263.1h12.7M302.1 263.1h2.3M306.6 263.1h12.7M381.6 263.1h7.8"/>
<path d="M391.7 263.1h2.2M393.9 263.1h.1M396.2 263.1h7.7M406.2 263.1h2.2M407.3 261.9v2.3M407.3 266.5v7.7M407.3 276.5v2.2M410.7 263.1h7.8M420.7 263.1h2.3M425.2 263.1h7.8M407.3 281v7.7M161.6 375.3v8.3"/>
<path d="M161.6 385.9v2.2M161.6 390.4v8.3"/>
</g>
<!-- layer: 07_COSMETICS -->
<g fill="none" stroke="#000" stroke-width=".35">
<path d="M322 99.6l-13.2 13.2M342.1 103.3l-4.3 4.3M349.7 119.5l-9 9M316.8 128.6l-4.3 4.3M337.7 131.5l-9 9M404.4 256.7l-3.5 3.5M406.1 256.2l-1 1M407.4 256.1l-.8 .8M408.5 256.2l-.7 .6M409.5 256.4l-.6 .6M410.3 256.7l-.6 .6M411.1 257.2l-.6 .5"/>
<path d="M411.8 257.7l-.6 .5M412.4 258.2l-.5 .6M412.9 258.9l-.5 .5M413.4 259.6l-.6 .6M401.1 263.6l-.7 .7M401.1 262.4l-.8 .8M401.3 264.6l-.6 .6M401.5 260.8l-1.1 1.1M401.6 265.5l-.6 .6M402 266.3l-.6 .5M402.5 267l-.6 .5M403 267.6l-.5 .5"/>
<path d="M403.7 268.1l-.6 .6M404.4 268.6l-.5 .6M405.2 269l-.5 .5M406.2 269.2l-.7 .6M407.3 269.3l-.7 .7M408.6 269.2l-.9 .9M410.5 268.4l-1.4 1.4M413 267.1l-1.6 1.7M413.8 260.4l-.6 .6M414.1 264.9l-1.4 1.4M414.1 261.3l-.6 .6M414.3 262.3l-.7 .7"/>
<path d="M414.3 263.5l-.9 .8"/>
<circle cx="328.7" cy="119.5" r="21"/>
<circle cx="328.7" cy="119.5" r="15"/>
<circle cx="407.3" cy="263.1" r="7"/>
</g>
<!-- layer: 09_NOTES -->
<g fill="none" stroke="#000" stroke-width=".35">
<path d="M325.2 18.3l3.5 .7-3.5 .8zM328.7 19a100.5 100.5 0 0 0-59.7 19.7M328.7 18.2v15.1M253.6 45.4a.76 .76 0 0 1 1.1 .3 .76 .76 0 0 1-.4 1.1 .76 .76 0 0 1-1-.6zM253.9 45.2l-.5-.5 .5-.8 .7 .5-.4 .8M254.1 52.2a100.5 100.5 0 0 0-25.5 58.5M257 43.9h-.9l-.1 1.3 .3-.3a1.01 1.01 0 0 1 .9 1 1.01 1.01 0 0 1-.9 1l-.5-.5M257.9 43.2l.7 .2-.2 .8-.8-.3zM260.2 43.2h1.2M260.4 47.7h.9M260.8 42.2v2M262.8 47.2l.6-1v3"/>
<path d="M263.8 41.7h-.9l-.1 1.2 .3-.2a1.01 1.01 0 0 1 .9 1 1.01 1.01 0 0 1-.9 1l-.5-.5M264.4 41.2l.8-.3 .2 .8-.7 .2zM265.3 46.4l.3-.2a2.03 2.03 0 0 1 0 3 2.12 2.12 0 0 1-.3-2.8zM267.1 45.4l.7 .3-.2 .7-.8-.2zM363.1 47.9h-11.6l-22.8 71.6M366.1 50.9h26.6v6h-26.6zM367.6 53.9h4.5M369.9 51.6v4.5M374.3 50.9v6M378.1 51.6l-2.5 4.5M380.3 52.6l.3-.2a2.03 2.03 0 0 1 0 3 2.12 2.12 0 0 1-.3-2.8zM382.8 55.1l.2 .3z"/>
<path d="M386 52.4h-.9l-.2 1.2 .3-.2a1.01 1.01 0 0 1 .9 1 1.01 1.01 0 0 1-.9 1l-.4-.5M387.7 50.9v6M389.3 55.4l.7-3 .8 3M389.6 54.4h.9M369.7 69.1h-8.4l-44 68M385 66.9l-2.5 4.5M447.5 76.6h1.5M542.1 79.1h-1l-24.9 18.5M73.6 99.3l1.3 .8-2.4 2.6zM75.9 96.8l-3.4 5.9M83.8 81.5l67.6 39M84.5 81.9l-1.1 3.4-1.3-.7z"/>
<path d="M84.5 81.9l-3.4 5.9M98 89.7l-1.1 3.4-1.3-.7zM98 89.7l-1.5 2.7M252.3 88.5l-2.5 4.5M261.4 90.7h1l28.3 27.7M335.8 94.5l1.5 .4-1.8 3.1zM518.6 94.9l.9 1.2-3.3 1.5zM71.8 102.3l49.3 28.5M89.1 103.6l35.7 20.7M90.9 100.6l1.3 .8-2.4 2.6zM91.3 101.4l-1.5 2.6M227.8 110.7l99.9 8.7"/>
<path d="M228.2 107.2l1.5 .1-1.1 3.4zM288.7 115.4l2 3-3-1.9zM337.6 104.4l2.5-2.5-1.3 3.3zM346.1 103.6l83.2 48M498.5 107h6M501 106.3l3.5 .7-3.5 .8zM504.5 106.2v11.1M510.5 107l3.5-.7v1.5zM510.5 107h6M510.5 106.2v4.3M534.9 104.5h19M546.6 117.2l-2.5 4.5"/>
<path d="M553.1 104.5l.7 3.5h-1.5zM553.1 104.5v8.2M69.6 121l.8 3.5h-1.5zM69.6 121v85.5h4M123.4 127.8l2 2.9-1.4 .6zM123.4 127.8l29.5 71.2h4M318.5 133.8l1.3 .8-2.5 2.5zM328.2 120.3l-25.8 44.7M346.2 137.5l3 2-1.1 1zM346.2 137.5l16.5 17h1M515.8 136.7l-37.7 37.8M516.5 138.7v74.6h-4"/>
<path d="M534.8 134.5h19.1M536 135.9l8.7 8.8M552.3 131h1.5l-.7 3.5zM553.1 126.2v8.3M284.1 153.5l3.4 1.1-.7 1.3zM284.1 153.5l1.6 .9M287 148.4l-25 43.4M292.9 158.9h3M294.4 157.4v3M428.6 151.2l-1.1 3.4-1.3-.8zM428.6 151.2a115.4 115.4 0 0 1-35.1 37.7M510.5 146.8v30.2"/>
<path d="M535.3 144.1v66.8h4M541.1 146l3.1-1.9-2 3zM544.2 144.1l-4.1 4.1h1M292.9 160.4h3M300.1 161.9l2.7 2.4-3.4-1.1zM301.2 163.4l1.6 .9M471.8 168.1h1l5.8 5.8M475.6 171.9l1.1-1 1.9 3zM503.7 176.2h6.8M507 175.4l3.5 .8-3.5 .7zM516.5 176.2l3.5-.8v1.5zM516.5 176.2h6"/>
<path d="M262.4 191.1l3.4 1.1-.8 1.3zM262.4 191.1l11.3 5.9 10.3 4.2M328.7 183.7v26M379.8 192.4l-.4-.5a2.03 2.03 0 0 0 0 3 .99 .99 0 0 0 0-1.7l-.5 .2-.1 .5M381.5 192.2l.3-.3a2.03 2.03 0 0 1 0 3 2.12 2.12 0 0 1-.3-2.7zM383 191.4l.7-.2 .3 .7-.8 .3zM510.5 181.7h6M513 180.9l3.5 .8-3.5 .7zM535.3 181.7l3.5-.8v1.5zM535.3 181.7h7.3M555.2 181.7h3M555.2 183.2h3"/>
<path d="M556.7 180.2v3M287.7 203.1l.3-.2 .6 .2 .2 .5-.5 .5a.82 .82 0 0 1 .6 1.1 .82 .82 0 0 1-1.2 .4l-.1-.2M288 204.1h.3M290.3 203.1l.3-.2a2.03 2.03 0 0 1 0 3 2.12 2.12 0 0 1-.3-2.8zM292 202.1l.8 .3-.3 .7-.7-.2zM293.8 204.4h3M293.8 205.9h3M295.3 202.9v3M298 203.1l.3-.2 .6 .2 .2 .5-.5 .5a.82 .82 0 0 1 .6 1.1 .82 .82 0 0 1-1.2 .4l-.1-.2M298.3 204.1h.3M299.9 202.1l.8 .3-.3 .7-.7-.2zM325.2 208.1l3.5 .8-3.5 .7z"/>
<path d="M328.7 208.9l3.5-.8v1.5zM370.8 200.9a119.8 119.8 0 0 1-66.1 5.8M488.2 210.3h24.3v6h-24.3zM489.7 215.6h6.2M492.8 210.9v4.7M498.1 210.3v6M500.1 212.1l.3-.3a2.03 2.03 0 0 1 0 3 2.12 2.12 0 0 1-.3-2.7zM502.6 214.6l.2 .2zM504.6 212.3l.7-.5 .5 .5-.2 .8a2.02 2.02 0 0 0-1 1.7h1.2M507.5 210.3v6M509.1 214.8l.7-3 .8 3M509.4 213.8h.9"/>
<path d="M539.3 207.9h22.7v6h-22.7zM543.6 208.5l-2.8 4.7M545.4 208.5l-2.7 4.7M547.6 207.9v6M549.6 209.7l.3-.3a2.03 2.03 0 0 1 0 3 2.12 2.12 0 0 1-.3-2.7zM552.1 212.2l.2 .2zM554.1 209.9l.7-.5 .5 .5-.2 .8a2.02 2.02 0 0 0-1 1.7h1.2M557 207.9v6M558.6 209.4h1l.2 .3-.2 1 .3 1.2-.3 .5h-1zM558.6 210.7h1M180.6 256.6l2.7-2.4 .7 1.4zM206.9 244.7h-4l-22.3 11.9"/>
<path d="M149.7 327.6l.5-.4 .7 .1 .2 .6-.2 .6-.7 .2-.5-.4zM150.3 328.7l-1.5 26.6h-4M239.8 328.4h237v10h-237zM473.3 330.9v5l-2-5v5M143.5 362.8a2.67 2.67 0 0 1 0 3M491.7 397l.8-.2-.2-.7h-.6v1.5M492.1 397l.4 .6M506.5 382.9v1.5l-.7-1.5v1.5"/>
<circle cx="369.9" cy="53.9" r="1.49"/>
<circle cx="376.9" cy="53.9" r="1.47"/>
<circle cx="383.7" cy="69.1" r="1.47"/>
<circle cx="251.1" cy="90.7" r="1.47"/>
<circle cx="545.3" cy="119.5" r="1.47"/>
</g>
<g fill="#000">
<path d="M325.2 18.3l3.5 .7-3.5 .8zM84.5 81.9l-1.1 3.4-1.3-.7zM98 89.7l-1.1 3.4-1.3-.7zM335.8 94.5l1.5 .4-1.8 3.1zM518.6 94.9l.9 1.2-3.3 1.5zM73.6 99.3l1.3 .8-2.4 2.6zM90.9 100.6l1.3 .8-2.4 2.6zM228.2 107.2l1.5 .1-1.1 3.4zM288.7 115.4l2 3-3-1.9zM337.6 104.4l2.5-2.5-1.3 3.3zM501 106.3l3.5 .7-3.5 .8zM510.5 107l3.5-.7v1.5z"/>
<path d="M553.1 104.5l.7 3.5h-1.5zM69.6 121l.8 3.5h-1.5zM123.4 127.8l2 2.9-1.4 .6zM318.5 133.8l1.3 .8-2.5 2.5zM346.2 137.5l3 2-1.1 1zM552.3 131h1.5l-.7 3.5zM284.1 153.5l3.4 1.1-.7 1.3zM428.6 151.2l-1.1 3.4-1.3-.8zM541.1 146l3.1-1.9-2 3zM300.1 161.9l2.7 2.4-3.4-1.1zM475.6 171.9l1.1-1 1.9 3zM507 175.4l3.5 .8-3.5 .7z"/>
<path d="M516.5 176.2l3.5-.8v1.5zM262.4 191.1l3.4 1.1-.8 1.3zM513 180.9l3.5 .8-3.5 .7zM535.3 181.7l3.5-.8v1.5zM328.7 208.9l3.5-.8v1.5zM325.2 208.1l3.5 .8-3.5 .7zM180.6 256.6l2.7-2.4 .7 1.4zM149.7 327.6l.5-.4 .7 .1 .2 .6-.2 .6-.7 .2-.5-.4z"/>
</g>
<text font-size="6.5" x="242.3" y="335.9">REFER TO CLEARANCE MODEL 90-7518-190-070 FOR 3D INSPECTION</text>
<g font-size="5.2">
<text x="488.1" y="403.5">90-7518-190-000</text>
<text x="559.3" y="403.5">E.9</text>
</g>
<g font-size="3.9">
<text x="42.7" y="14.1">1</text>
<text x="79.6" y="14.1">2</text>
<text x="116.5" y="13.9">3</text>
<text x="153.4" y="13.9">4</text>
<text x="190.3" y="14">5</text>
<text x="227.2" y="13.9">6</text>
<text x="264.1" y="14.1">7</text>
<text x="301" y="14">8</text>
<text x="337.9" y="14.1">9</text>
<text x="373.7" y="14">10</text>
<text x="410.3" y="14">11</text>
<text x="447.4" y="14">12</text>
<text x="484.3" y="14">13</text>
<text x="521.4" y="13.9">14</text>
<text x="558.1" y="14">15</text>
<text x="21.8" y="35.8">A</text>
<text x="580.8" y="36">A</text>
<text x="366.1" y="49.4">R15 MIN</text>
<text x="308.9" y="60.1">(22.17)</text>
<text x="372.7" y="70.6">MIN</text>
<text x="386.3" y="70.6">28</text>
<text x="21.8" y="74.8">B</text>
<text x="372.7" y="75.1">CONCENTRIC TO AXLE HOLE</text>
<text x="580.8" y="75">B</text>
<text x="372.7" y="79.6">FLAT CONTACT AREA, FREE OF PAINT</text>
<text x="545.1" y="80.6">R1 MAX</text>
<text x="76.1" y="93.8">16</text>
<text x="247.2" y="92.2">(</text>
<text x="253.6" y="92.2">8)</text>
<text x="91.5" y="98.4">11</text>
<text x="551.8" y="97.5">A</text>
<text x="481.6" y="104.8">R1</text>
<text x="488.8" y="104.8">MAX</text>
<text x="21.9" y="114">C</text>
<text x="506.3" y="108.5">4</text>
<text x="580.8" y="114">C</text>
<text x="552.7" y="118.7">+0.1</text>
<text x="547.9" y="121">20</text>
<text x="555" y="123.2">0</text>
<text x="544.1" y="149.7">0-0.5</text>
<text x="22" y="152.9">D</text>
<text x="366.7" y="156">R14.5-19.0</text>
<text x="544.1" y="154.2">(BROKEN EDGE)</text>
<text x="581" y="153">D</text>
<text x="283.3" y="160.4">14.4</text>
<text x="296.4" y="160.4">0.1</text>
<text x="108.6" y="165.2">DETAIL</text>
<text x="127.5" y="165.2">A</text>
<text x="104.9" y="169.7">SCALE</text>
<text x="121.7" y="169.7">1.500</text>
<text x="211.4" y="172.9">SECTION</text>
<text x="232.8" y="172.9">Y-Y</text>
<text x="452" y="169.6">0.5-1.0</text>
<text x="211.3" y="177.4">SCALE</text>
<text x="228.1" y="177.4">1.500</text>
<text x="437.6" y="174.1">(BROKEN EDGE)</text>
<text x="488.7" y="177.7">4</text>
<text x="491.1" y="175.4">+0.5</text>
<text x="491.1" y="179.9">-0.2</text>
<text x="545.6" y="183.2">12.5</text>
<text x="558.7" y="183.2">0.2</text>
<text x="21.8" y="191.8">E</text>
<text x="580.8" y="192">E</text>
<text x="387.3" y="194.9">MIN</text>
<text x="465.6" y="192.4">SECTION</text>
<text x="487" y="192.4">Z-Z</text>
<text x="156.9" y="200.5">FORWARD ROTATIONAL STOP</text>
<text x="363.6" y="199.4">BACKWARD ROTATIONAL</text>
<text x="375.6" y="203.9">CLEARANCE</text>
<text x="73.6" y="208">CONNECTION LINE</text>
<text x="156.9" y="207.2">MIN CONTACT AREA = 10mm</text>
<text x="212.1" y="205">2</text>
<text x="73.6" y="212.5">TO BB IN SAG MODE</text>
<text x="498.6" y="225.7">B</text>
<text x="21.8" y="231">F</text>
<text x="580.8" y="231">F</text>
<text x="206.9" y="246.2">SEE DETAIL</text>
<text x="235.7" y="246.2">A</text>
<text x="73.7" y="252.6">SECTION</text>
<text x="95.1" y="252.6">Y-Y</text>
<text x="21.8" y="269.9">G</text>
<text x="580.8" y="270">G</text>
<text x="292.5" y="293.3">SECTION</text>
<text x="313.9" y="293.3">Z-Z</text>
<text x="21.8" y="309">H</text>
<text x="580.8" y="309">H</text>
<text x="76.3" y="313.6">SECTION</text>
<text x="97.7" y="313.6">Y-Y</text>
<text x="580.6" y="348">J</text>
<text x="21.6" y="348">J</text>
<text x="87.2" y="356.8">BACKWARD ROTATIONAL STOP</text>
<text x="58.4" y="365.8">FREE TO FRAME DESIGNER'S PREFERENCE)</text>
<text x="72.8" y="361.3">(CAN BE ANY KIND OF PROTRUSION</text>
<text x="21.9" y="387.1">K</text>
<text x="580.8" y="386.8">K</text>
<text x="489.1" y="391.4">UDH DERAILLEUR HANGER FRAME SPEC</text>
<text x="42.6" y="409.1">1</text>
<text x="79.6" y="409">2</text>
<text x="116.5" y="409">3</text>
<text x="153.4" y="408.8">4</text>
<text x="190.4" y="409">5</text>
<text x="227.2" y="408.8">6</text>
<text x="264.2" y="409">7</text>
<text x="301" y="409">8</text>
<text x="337.9" y="409">9</text>
<text x="373.4" y="409">10</text>
<text x="410.3" y="408.9">11</text>
<text x="447.4" y="408.9">12</text>
<text x="484.4" y="409">13</text>
<text x="521.4" y="408.8">14</text>
<text x="558.1" y="409">15</text>
</g>
<g font-size="3.5">
<text x="474.7" y="373">LIFECYCLE STATUS</text>
<text x="483.1" y="379.7">Released</text>
</g>
<g font-size="2.6">
<text x="482.8" y="366">FORMAT:</text>
<text x="496.9" y="366">A2</text>
<text x="516.6" y="366">SCALE:</text>
<text x="528.6" y="366">0.500</text>
<text x="551.4" y="366">SHEET:</text>
<text x="563.6" y="366">2 / 6</text>
</g>
<g font-size="2.3">
<text x="511.2" y="375.9">CONFIDENTIAL - THIS DRAWING CONTAINS INFORMATION</text>
<text x="514.7" y="378.5">THAT IS PROPRIETARY TO SRAM CORPORATION AND</text>
<text x="516.7" y="381.1">MAY NOT BE DISCLOSED WITHOUT PERMISSION.</text>
</g>
<g font-size="2">
<text x="475.2" y="384.4">DRAWING NAME / DESCRIPTION</text>
<text x="475.2" y="397.6">DRAWING NUMBER</text>
<text x="550.2" y="397.6">VERSION</text>
</g>
</svg>
